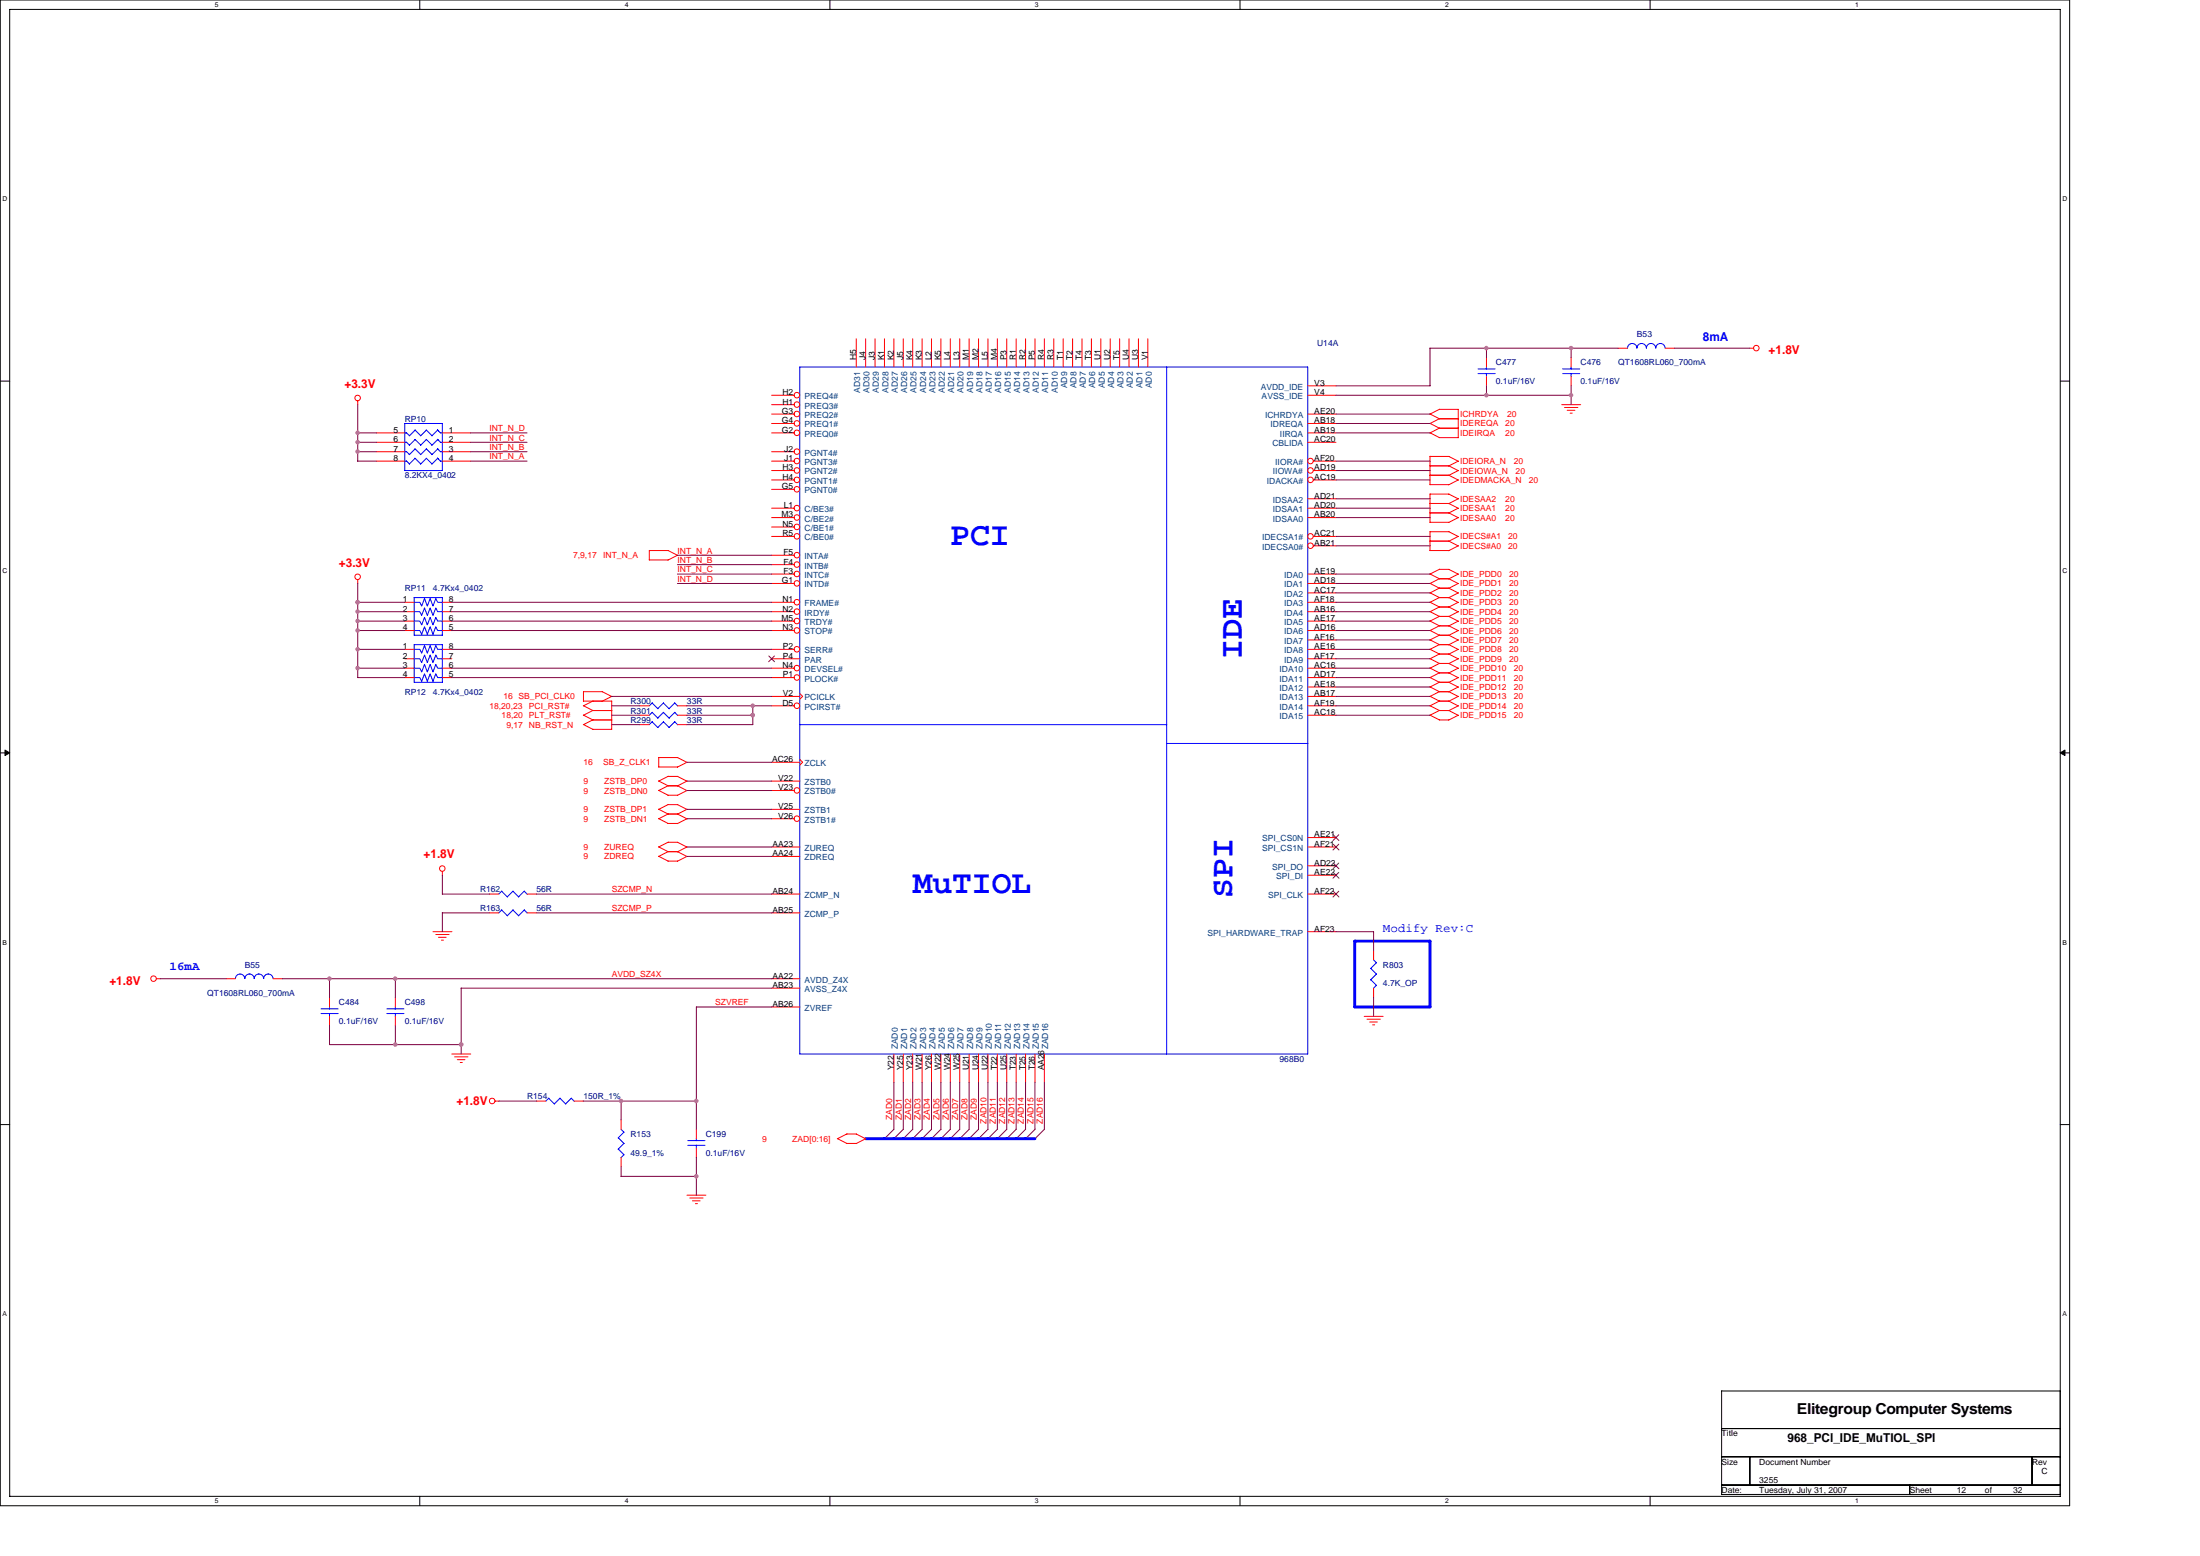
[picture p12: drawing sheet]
<svg xmlns="http://www.w3.org/2000/svg" width="297mm" height="210mm" viewBox="0 0 297 210" stroke-linecap="round" stroke-linejoin="round" font-family="sans-serif">
<path d="M0 0h279.4v203.2h-279.4zM1.3 1.3h276.9v200.6h-276.9z" fill="none" stroke="#000" stroke-width=".14"/>
<g fill="#fff">
<path d="M29 .1h.5v1h-.5z"/>
<path d="M29 202.1h.5v1h-.5z"/>
</g>
<path d="M56.7 0v1.3M56.7 201.9v1.3" fill="none" stroke="#000" stroke-width=".14"/>
<g fill="#fff">
<path d="M84.4 .1h.5v1h-.5z"/>
<path d="M84.4 202.1h.5v1h-.5z"/>
</g>
<path d="M112.1 0v1.3M112.1 201.9v1.3" fill="none" stroke="#000" stroke-width=".14"/>
<g fill="#fff">
<path d="M139.7 .1h.5v1h-.5z"/>
<path d="M139.7 202.1h.5v1h-.5z"/>
</g>
<path d="M167.4 0v1.3M167.4 201.9v1.3" fill="none" stroke="#000" stroke-width=".14"/>
<g fill="#fff">
<path d="M195.1 .1h.5v1h-.5z"/>
<path d="M195.1 202.1h.5v1h-.5z"/>
</g>
<path d="M222.8 0v1.3M222.8 201.9v1.3" fill="none" stroke="#000" stroke-width=".14"/>
<g fill="#fff">
<path d="M250.5 .1h.5v1h-.5z"/>
<path d="M250.5 202.1h.5v1h-.5z"/>
<path d="M.4 26.4h.6v.9h-.6z"/>
<path d="M278.5 26.4h.6v.9h-.6z"/>
<path d="M.4 76.5h.6v1h-.6z"/>
<path d="M278.5 76.5h.6v1h-.6z"/>
</g>
<path d="M0 51.4h1.3M278.2 51.4h1.2" fill="none" stroke="#000" stroke-width=".14"/>
<g fill="#fff">
<path d="M.4 126.7h.5v1h-.5z"/>
<path d="M278.5 126.7h.6v1h-.6z"/>
</g>
<path d="M0 101.6h1.3M278.2 101.6h1.2" fill="none" stroke="#000" stroke-width=".14"/>
<path d="M.7 101.2l.6 .4-.6 .4zM278.2 101.6l.6-.4v.8z" fill="#000" stroke="#000" stroke-width=".14"/>
<g fill="#fff">
<path d="M.4 176.8h.5v1h-.5z"/>
<path d="M278.5 176.8h.6v1h-.6z"/>
</g>
<path d="M0 151.8h1.3M278.2 151.8h1.2M232.4 187.7h45.8v14h-45.8zM232.4 192.8h45.8M232.4 196.6h45.8M236.3 196.6v3.8M274.4 196.6v3.8M232.4 200.4h45.8M257.8 200.4v1.3" fill="none" stroke="#000" stroke-width=".14"/>
<path d="M182.9 127h10.2v8.9h-10.2zM116.9 153.7h22.8" fill="none" stroke="#00f" stroke-width=".38"/>
<g fill="none" stroke="#f00" stroke-width=".14">
<path d="M48.3 54.1v.5M50.8 58.4h3.8M50.8 59.7h3.8M59.7 58.4h3.8M59.7 59.7h3.8M104.2 54.6h3M104.2 53.3h3M104.2 55.9h3M104.2 57.1h3M104.2 58.4h3M115.6 45.7v3.8M116.9 45.7v3.8"/>
<path d="M118.1 45.7v3.8M119.4 45.7v3.8M120.7 45.7v3.8M122 45.7v3.8M123.2 45.7v3.8M124.5 45.7v3.8M125.8 45.7v3.8M127 45.7v3.8M128.3 45.7v3.8M129.6 45.7v3.8M130.8 45.7v3.8M132.1 45.7v3.8"/>
<path d="M133.4 45.7v3.8M134.7 45.7v3.8M135.9 45.7v3.8M137.2 45.7v3.8M138.5 45.7v3.8M139.7 45.7v3.8M141 45.7v3.8M142.3 45.7v3.8M143.5 45.7v3.8M144.8 45.7v3.8M146.1 45.7v3.8M147.4 45.7v3.8"/>
<path d="M148.6 45.7v3.8M149.9 45.7v3.8M151.2 45.7v3.8M152.4 45.7v3.8M153.7 45.7v3.8M155 45.7v3.8M176.6 53.3h3.8M176.6 55.9h3.8M176.6 57.1h3.8M176.6 58.4h3.8M176.6 52.1h3.8M176.6 59.7h3.8"/>
<path d="M193.1 55.9l1.3 .6-1.3 .6M193.1 57.1l1.2 .7M193.1 58.4l1.2 .7M194.3 56.5h2.6M194.3 57.8h2.6M194.3 55.2h2.6M194.4 57.8l-1.3 .6M194.4 55.2l-1.3 .7M196.9 55.2v3.9h-2.6M200.7 48.3v1.2M200.7 50.8v1.3M210.9 54.6h2.5"/>
<path d="M211.2 55h1.8M211.6 55.4h1M212 55.8h.3M212.1 48.3v1.2M212.1 50.8v1.3M218.5 47h1.2M224.8 47h1.3M236.2 47h.6M48.3 78.2v.6M50.8 61h3.8M50.8 62.2h3.8M59.7 61h3.8"/>
<path d="M59.7 62.2h3.8M87.7 74.3h2.5l1.3 .7M87.7 74.3l-.1 1.3h2.6M91.5 74.9l-1.3 .7M104.2 61h3M104.2 62.2h3M104.2 63.5h3M104.2 64.8h3M104.2 66h3M104.2 68.6h3M104.2 69.8h3M104.2 71.1h3"/>
<path d="M104.2 72.4h3M104.2 74.9h3M104.2 76.2h3M104.2 77.5h3M104.2 78.7h3M176.6 68.6h3.8M176.6 69.8h3.8M176.6 77.5h3.8M176.6 78.7h3.8M176.6 67.3h3.8M177.3 62.2h3.1M177.3 63.5h3.1"/>
<path d="M177.3 64.8h3.1M177.3 72.4h3.1M177.3 73.7h3.1M193.1 62.9h2.5M193.1 77.4l1.2 .7M193.1 64.1h2.5M193.1 67.9h2.5M193.1 69.2h2.5M193.1 70.5h2.5M193.1 73h2.5M193.1 74.3h2.5M193.1 78.7l1.2 .7"/>
<path d="M193.1 80l1.2 .6-1.2 .7M193.1 61.6h2.5M193.1 61.6v3.8M193.1 71.7v2.6M193.1 71.8h2.5M194.3 78.1h1.3M194.3 79.4h1.3M194.4 78.1l-1.3 .6M194.4 79.4l-1.3 .6M195.6 61.6l1.3 .7M195.6 76.8l1.3 .7M195.6 62.9l1.3 .6"/>
<path d="M195.6 64.1l1.3 .7M195.6 66.7l1.3 .6M195.6 67.9l1.3 .7M195.6 71.8l1.3 .6M195.6 78.1l1.3 .7M195.6 73l1.3 .7M195.6 66.7h-2.5v3.8M195.6 76.8h-1.2l-1.3 .7M196.9 62.2l-1.3 .7M196.9 77.5l-1.3 .6M196.9 63.5l-1.3 .7M196.9 64.8l-1.3 .6h-2.5"/>
<path d="M196.9 67.3l-1.3 .7M196.9 68.6l-1.3 .6 1.3 .7M196.9 69.8l-1.3 .7M196.9 72.4l-1.3 .6M196.9 78.7l-1.3 .7 1.3 .6M196.9 73.7l-1.3 .6M54.6 81.3h1.3M54.6 82.5h1.3M54.6 83.8h1.3M54.6 85.1h1.3M54.6 87.6h1.3M54.6 88.9h1.3"/>
<path d="M54.6 90.2h1.3M54.6 91.4h1.3M59.7 81.3h1.3M59.7 82.5h1.3M59.7 83.8h1.3M59.7 85.1h1.3M59.7 87.6h1.3M59.7 88.9h1.3M59.7 90.2h1.3M59.7 91.4h1.3M78.8 94.6h3.8v3.8M78.8 95.2l1.2 .7"/>
<path d="M78.8 96.5l1.2 .7-1.2 .6M78.8 97.8l1.2 .6M80 95.9h2.6M80 97.2h2.6M80 98.4h2.6M80.1 94.6l-1.3 .6M80.1 95.9l-1.3 .6M81.3 93.3l1.3 .7M81.3 93.3h-2.5v1.3M82.6 94l-1.3 .6M86.4 97.8h1.3M86.4 95.2h1.3"/>
<path d="M86.4 96.5h1.3M91.5 97.8h1.2M91.5 95.2h1.2M91.5 96.5h1.2M104.2 81.3h3M104.2 82.5h3M104.2 83.8h3M104.2 85.1h3M104.2 87.6h3M104.2 88.9h3.8M104.2 90.2h3M104.2 91.4h3"/>
<path d="M104.2 94h3.8M104.2 95.2h3M108 93.6l.4 .4-.4 .4M176.6 81.3h3.8M176.6 82.5h3.8M176.6 83.8h3.8M176.6 85.1h3.8M176.6 87.6h3.8M176.6 88.9h3.8M176.6 90.2h3.8M176.6 91.4h3.8M176.6 94h3.8"/>
<path d="M176.6 95.2h3.8M176.6 80h3.8M176.6 86.4h3.8M176.6 92.7h3.8M176.6 96.5h3.8M193.1 81.3l1.2 .6M193.1 82.5l1.2 .7-1.2 .6M193.1 83.8l1.2 .7M193.1 85.1l1.2 .6M193.1 86.3l1.2 .7-1.2 .6M193.1 87.6l1.2 .7M193.1 88.9l1.2 .6"/>
<path d="M193.1 90.1l1.2 .7-1.2 .6M193.1 91.4l1.2 .7M193.1 92.7l1.2 .6-1.2 .7M193.1 94l1.2 .6M193.1 95.2l1.2 .7M193.1 96.5l1.2 .7M194.3 80.6h1.3M194.3 81.9h1.3M194.3 83.2h1.3M194.3 84.5h1.3M194.3 94.6h1.3M194.3 95.9h1.3"/>
<path d="M194.3 93.3h1.3M194.3 85.7h1.3M194.3 97.2h1.3M194.3 87h1.3M194.3 88.3h1.3M194.3 89.5h1.3M194.3 90.8h1.3M194.3 92.1h1.3M194.4 81.9l-1.3 .6M194.4 84.4l-1.3 .7M194.4 85.7l-1.3 .7M194.4 88.2l-1.3 .7"/>
<path d="M194.4 89.5l-1.3 .7M194.4 92.1l-1.3 .6M194.4 94.6l-1.3 .6M194.4 95.9l-1.3 .6M195.6 80.6l1.3 .7M195.6 83.2l1.3 .6M195.6 84.5l1.3 .6M195.6 87l1.3 .7M195.6 88.3l1.3 .6M195.6 90.8l1.3 .7M195.6 93.3l1.3 .7M195.6 94.6l1.3 .7"/>
<path d="M196.9 80l-1.3 .7M196.9 81.3l-1.3 .6 1.3 .7M196.9 82.5l-1.3 .7M196.9 83.8l-1.3 .7M196.9 85.1l-1.3 .6 1.3 .7M196.9 86.4l-1.3 .6M196.9 87.6l-1.3 .7M196.9 88.9l-1.3 .7 1.3 .6M196.9 90.2l-1.3 .6M196.9 91.4l-1.3 .7 1.3 .6M196.9 92.7l-1.3 .7M196.9 94l-1.3 .6"/>
<path d="M196.9 95.2l-1.3 .7 1.3 .6M196.9 96.5l-1.3 .7M59.7 117.6v.5M88.9 114.3l1.3 .6M88.9 115.5l1.3 .7M88.9 105.4l1.3 .6M88.9 106.7l1.3 .6M88.9 109.2l1.3 .7M88.9 110.5l1.3 .6M88.9 103.5h2.6M88.9 102.2h2.6M88.9 102.2v1.3"/>
<path d="M90.2 114.9h1.3M90.2 106h1.3M90.2 107.3h1.3M90.2 109.9h1.3M90.2 111.1h1.3M90.2 104.8h1.3M90.2 108.6h1.3M90.2 114.9l-1.3 .7M90.2 104.8l-1.3 .6M90.2 106l-1.3 .7M90.2 108.6l-1.3 .6M90.2 109.8l-1.3 .7"/>
<path d="M91.5 113.7l1.3 .6M91.5 114.9l1.3 .7-1.3 .6h-1.3M91.5 104.8l1.3 .6-1.3 .7 1.3 .6M91.5 108.6l1.3 .6-1.3 .7 1.3 .6M91.5 102.2l1.3 .7-1.3 .6M91.5 113.7l-1.3-.1-1.3 .7M92.7 114.3l-1.2 .7M92.7 106.7l-1.2 .6M92.7 110.5l-1.2 .6M104.2 102.9h3.8M104.2 105.4h3.8M104.2 106.7h3"/>
<path d="M104.2 109.2h3.8M104.2 110.5h3M104.2 114.3h3.8M104.2 115.6h3.8M108 102.5l.4 .4-.4 .4M176.6 114.3h3.8M176.6 113h3.8M176.6 116.8h3.8M176.6 118.1h3.8M21.1 132.1h.6M30.5 132.1h1.3M36.9 132.1h1.2"/>
<path d="M44.5 134.6v1.3M44.5 137.2v1.2M53.4 134.6v1.3M53.4 137.2v1.2M58.5 125.7h2.5M58.8 126.1h1.8M59.2 126.5h1M59.6 126.9h.3M66.1 120.6h1.2M66.1 123.2h1.2M71.2 120.6h1.2M71.2 123.2h1.2"/>
<path d="M104.2 132.1h3.8M104.2 120.6h3.8M104.2 123.2h3.8M104.2 133.3h3.8M104.2 135.9h3.8M176.6 125.7h3.8M176.6 120.6h3.8M184.2 137.2h2.5M184.6 137.5h1.8M184.9 137.9h1.1M185.3 138.3h.3M185.5 128.3v1.2"/>
<path d="M185.5 133.3v1.3M61 142.2h2.6M61.4 142.6h1.8M61.7 143h1.1M62.1 143.4h.3M66.8 148.6h.6M72.4 148.6h1.3M77.5 148.6h1.3M83.9 151.1v1.3M83.9 156.2v1.3M94 152.4v1.3M94 154.9v1.3"/>
<path d="M113 153.6l1.3 .7h1.3M114.3 153h1.3M114.4 153l-1.3 .7M115.6 153l1.3 .7-1.3 .6M120.7 142.2v3.8M122 142.2v3.8M123.2 142.2v3.8M124.5 142.2v3.8M125.8 142.2v3.8M127 142.2v3.8M128.3 142.2v3.8M129.6 142.2v3.8"/>
<path d="M130.8 142.2v3.8M132.1 142.2v3.8M133.4 142.2v3.8M134.7 142.2v3.8M135.9 142.2v3.8M137.2 142.2v3.8M138.5 142.2v3.8M139.7 142.2v3.8M141 142.2v3.8M92.7 161.3h2.6M93.1 161.7h1.8M93.5 162.1h1"/>
<path d="M93.9 162.4h.3"/>
<circle cx="48.3" cy="53.7" r=".38"/>
<circle cx="107.6" cy="53.3" r=".38"/>
<circle cx="107.6" cy="54.6" r=".38"/>
<circle cx="107.6" cy="57.1" r=".38"/>
<circle cx="107.6" cy="58.4" r=".38"/>
<circle cx="107.6" cy="55.9" r=".38"/>
<circle cx="237.1" cy="47" r=".38"/>
<circle cx="48.3" cy="77.8" r=".38"/>
<circle cx="107.6" cy="66" r=".38"/>
<circle cx="107.6" cy="78.7" r=".38"/>
<circle cx="107.6" cy="72.4" r=".38"/>
<circle cx="107.6" cy="63.5" r=".38"/>
<circle cx="107.6" cy="60.9" r=".38"/>
<circle cx="107.6" cy="69.8" r=".38"/>
<circle cx="107.6" cy="76.2" r=".38"/>
<circle cx="107.6" cy="64.8" r=".38"/>
<circle cx="107.6" cy="68.6" r=".38"/>
<circle cx="107.6" cy="74.9" r=".38"/>
<circle cx="107.6" cy="62.2" r=".38"/>
<circle cx="107.6" cy="77.5" r=".38"/>
<circle cx="107.6" cy="71.1" r=".38"/>
<circle cx="176.9" cy="72.4" r=".38"/>
<circle cx="176.9" cy="63.5" r=".38"/>
<circle cx="176.9" cy="73.6" r=".38"/>
<circle cx="176.9" cy="64.8" r=".38"/>
<circle cx="176.9" cy="62.2" r=".38"/>
<circle cx="107.6" cy="85.1" r=".38"/>
<circle cx="107.6" cy="82.5" r=".38"/>
<circle cx="107.6" cy="91.4" r=".38"/>
<circle cx="107.6" cy="90.2" r=".38"/>
<circle cx="107.6" cy="81.3" r=".38"/>
<circle cx="107.6" cy="87.6" r=".38"/>
<circle cx="107.6" cy="83.8" r=".38"/>
<circle cx="107.6" cy="95.2" r=".38"/>
<circle cx="59.7" cy="117.2" r=".38"/>
<circle cx="107.6" cy="106.7" r=".38"/>
<circle cx="107.6" cy="110.5" r=".38"/>
<circle cx="20.7" cy="132.1" r=".38"/>
<circle cx="66.4" cy="148.6" r=".38"/>
</g>
<g fill="none" stroke="#00f" stroke-width=".14">
<path d="M54.6 58.4h.3M54.6 59.7h.3M54.6 57.1h5.1v6.4h-5.1zM54.9 58.4l.4 .4M54.9 59.7l.4 .4M56 59.3l.8 .8M56 59.3l-.7 .8M56.8 58.8l-.8-.8-.7 .8M57.5 58l.8 .8M57.5 59.3l.8 .8 .8-.8M57.6 58l-.8 .8M57.6 59.3l-.8 .8"/>
<path d="M59.1 58l.4 .4M59.1 59.3l.4 .4M59.1 58l-.8 .8M59.5 58.4h.2M59.5 59.7h.2M108 49.5h68.6v92.7h-68.6zM157.5 49.5v92.8M199.6 50.4h2.3M199.6 49.8h2.3M200.7 49.5v.3M200.7 50.4v.4M211 50.4h2.3"/>
<path d="M211 49.8h2.3M212.1 49.5v.3M212.1 50.4v.4M219.7 47a.64 .64 0 0 1 .7-.6 .64 .64 0 0 1 .6 .6 .64 .64 0 0 1 .7-.6 .64 .64 0 0 1 .6 .6 .64 .64 0 0 1 .6-.6 .64 .64 0 0 1 .7 .6 .64 .64 0 0 1 .6-.6 .64 .64 0 0 1 .6 .6M54.6 61h.3M54.6 62.2h.3M54.9 60.9l.4 .4M54.9 62.2l.4 .4M56 60.6l.8 .7M56 60.6l-.7 .8M56.8 62.6l-.8-.8-.7 .8M57.5 60.6l.8 .7"/>
<path d="M57.5 61.8l.8 .8M57.6 60.6l-.8 .8M57.6 61.8l-.8 .8M59.1 60.6l.4 .4M59.1 61.8l.4 .4M59.1 60.6l-.8 .8M59.1 61.8l-.8 .8M59.5 61h.2M59.5 62.2h.2M55.9 81.3h.8l.2 .5 .4-1 .4 1 .4-1 .4 1 .3-1 .3 .5h.6M55.9 82.5h.8l.2 .6 .4-1.1 .4 1.1 .4-1.1 .4 1.1 .3-1.1 .3 .5h.6M55.9 83.8h.8l.2 .5 .4-1 .4 1 .4-1 .4 1 .3-1 .3 .5h.6"/>
<path d="M55.9 85.1h.8l.2 .5 .4-1 .4 1 .4-1 .4 1 .3-1 .3 .5h.6M55.9 87.6h.8l.2 .5 .4-1 .4 1 .4-1 .4 1 .3-1 .3 .5h.6M55.9 88.9h.8l.2 .5 .4-1 .4 1 .4-1 .4 1 .3-1 .3 .5h.6M55.9 90.2h.8l.2 .5 .4-1 .4 1 .4-1 .4 1 .3-1 .3 .5h.6M55.9 91.4h.8l.2 .5 .4-1 .4 1 .4-1 .4 1 .3-1 .3 .5h.6M55.9 80.6h3.8v5.1h-3.8zM55.9 87h3.8v5.1h-3.8zM87.7 96.5l.4-.4 .7 .8M88.1 97.4l.7 .8M88.1 94.9l.7 .8M88.1 97.4l-.4 .4M88.1 94.8l-.4 .4"/>
<path d="M88.8 96.9l.8-.8 .8 .8M89.6 97.4l.8 .8M89.6 94.9l.8 .8M89.6 97.4l-.8 .8M89.6 94.8l-.8 .8M91.1 97.4l.4 .4M91.1 94.9l.4 .4M91.1 97.4l-.8 .8M91.1 94.8l-.8 .8M91.5 96.5l-.4-.4-.8 .8M108 97.8h49.5M157.5 100.3h19.1"/>
<path d="M31.8 132.1a.64 .64 0 0 1 .6-.7 .64 .64 0 0 1 .7 .7 .64 .64 0 0 1 .6-.7 .64 .64 0 0 1 .6 .7 .64 .64 0 0 1 .7-.7 .64 .64 0 0 1 .6 .7 .64 .64 0 0 1 .6-.7 .64 .64 0 0 1 .7 .7M43.3 136.8h2.4M43.3 136.1h2.4M44.5 135.9v.3M44.5 136.8v.4M52.2 136.8h2.3M52.2 136.1h2.3M53.4 135.9v.3M53.4 136.8v.4M67.3 123.2l.5-.4 .7 .8M67.7 120.3l.8 .8M67.8 120.2l-.5 .4"/>
<path d="M68.5 123.6l.8-.8 .7 .8M69.3 120.3l.7 .8M69.3 120.2l-.8 .8M70.8 120.3l.4 .4M70.8 120.2l-.8 .8M71.2 123.2l-.4-.4-.8 .8M185.1 130.7l.8 .8M185.1 132.2l.8 .8M185.5 129.5l.4 .4M185.8 129.9l-.7 .8M185.8 131.4l-.7 .8M185.8 133l-.4 .4"/>
<path d="M74.1 148.2l.8 .8M74.1 148.2l-.4 .4M75.6 148.2l.8 .8M75.6 148.2l-.8 .8M77.1 148.2l.4 .4M77.1 148.2l-.7 .8M83.5 153.5l.8 .8M83.5 155.1l.8 .8-.5 .3M83.9 152.4l.4 .4M84.2 152.8l-.7 .8M84.2 154.3l-.7 .8M92.9 154.6h2.3"/>
<path d="M92.9 153.9h2.3M94 153.7v.2M94 154.5v.4"/>
</g>
<path d="M103.8 88.5l.8 .8M104.6 88.5l-.8 .8M180 112.6l.8 .8M180 113.9l.8 .8M180 116.5l.8 .7M180 117.7l.8 .8M180.8 112.6l-.8 .8M180.8 113.9l-.8 .8M180.8 116.5l-.8 .7M180.8 117.7l-.8 .8M180 120.3l.8 .8M180.8 120.3l-.8 .8" fill="none" stroke="#804000" stroke-width=".14"/>
<g fill="none" stroke="#800040" stroke-width=".14">
<path d="M48.3 58.4h2.5M48.3 59.7h2.5M48.3 54.6v7.6M63.5 58.4h7.7M63.5 59.7h7.7M180.4 58.4h12.7M180.4 57.1h12.7M180.4 55.9h12.7M180.4 53.3h31.7M180.4 52.1h12.7M193.1 47h25.4M193.1 47v5.1"/>
<path d="M200.7 47v1.3M200.7 52v1.3M212.1 47v1.3M212.1 52v2.6M226.1 47h10.2M48.3 62.2h2.5M48.3 61h2.5M48.3 78.7v12.7M63.5 62.2h7.7M63.5 61h7.7M91.5 77.5h12.7M91.5 78.7h12.7"/>
<path d="M91.5 76.2h12.7M91.5 74.9h12.7M180.4 77.5h12.7M180.4 78.7h12.7M180.4 62.2h12.7M180.4 68.6h12.7M180.4 69.8h12.7M180.4 67.3h12.7M180.4 73.7h12.7M180.4 72.4h12.7M180.4 64.8h12.7M180.4 63.5h12.7"/>
<path d="M48.3 81.3h6.3M48.3 82.5h6.3M48.3 83.8h6.3M48.3 85.1h6.3M48.3 87.6h6.3M48.3 90.2h6.3M48.3 91.4h6.3M61 81.3h43.2M61 82.5h43.2M61 83.8h43.2M61 85.1h43.2M61 87.6h43.2"/>
<path d="M61 90.2h43.2M61 91.4h43.2M82.6 94h21.6M82.6 95.2h3.8M82.6 96.5h3.8M82.6 97.8h3.8M92.7 95.2h11.5M92.7 96.5h8.9M101.6 95.2v2.6h-8.9M180.4 94h12.7M180.4 81.3h12.7M180.4 82.5h12.7"/>
<path d="M180.4 83.8h12.7M180.4 85.1h12.7M180.4 86.4h12.7M180.4 87.6h12.7M180.4 88.9h12.7M180.4 90.2h12.7M180.4 91.4h12.7M180.4 92.7h12.7M180.4 95.2h12.7M180.4 96.5h12.7M180.4 80h12.7M59.7 118.1v2.5"/>
<path d="M92.7 105.4h11.5M92.7 106.7h11.5M92.7 114.3h11.5M92.7 102.9h11.5M92.7 115.6h11.5M92.7 110.5h11.5M92.7 109.2h11.5M21.6 132.1h8.9M38.1 132.1h66.1M44.5 138.4v2.6h17.8M44.5 132.1v2.5M53.4 132.1v2.5"/>
<path d="M53.4 138.4v2.6M59.7 123.2h6.4M59.7 120.6h6.4M59.7 123.2v2.5M62.2 133.3h42M62.3 133.3v8.9M72.4 123.2h31.8M72.4 120.6h31.8M104.2 135.9h-10.2v16.5M180.4 125.7h5.1M185.5 125.7v2.6M185.5 134.6v2.6"/>
<path d="M67.3 148.6h5.2M78.8 148.6h15.2M83.9 148.6v2.5M83.9 157.5v1.2h10.1M94 156.2v5.1M120.7 152.4l-1.3 1.3M120.7 146v6.4M122 152.4l-1.3 1.3M122 146v6.4M123.2 152.4l-1.3 1.3M123.2 146v6.4M124.5 152.4l-1.3 1.3"/>
<path d="M124.5 146v6.4M125.8 152.4l-1.3 1.3M125.8 146v6.4M127 152.4l-1.3 1.3M127 146v6.4M128.3 152.4l-1.3 1.3M128.3 146v6.4M129.6 152.4l-1.3 1.3M129.6 146v6.4M130.8 152.4l-1.2 1.3M130.8 146v6.4M132.1 152.4l-1.3 1.3"/>
<path d="M132.1 146v6.4M133.4 152.4l-1.3 1.3M133.4 146v6.4M134.7 152.4l-1.3 1.3M134.7 146v6.4M135.9 152.4l-1.3 1.3M135.9 146v6.4M137.2 152.4l-1.3 1.3M137.2 146v6.4M138.5 152.4l-1.3 1.3M138.5 146v6.4M139.7 152.4l-1.3 1.3"/>
<path d="M139.7 146v6.4M141 152.4l-1.3 1.3M141 146v6.4"/>
</g>
<g fill="#f0f" stroke="#f0f" stroke-width=".14">
<circle cx="44.5" cy="132.1" r=".24"/>
<circle cx="200.7" cy="47" r=".24"/>
<circle cx="62.3" cy="141" r=".24"/>
<circle cx="53.4" cy="141" r=".24"/>
<circle cx="48.3" cy="60.9" r=".24"/>
<circle cx="53.4" cy="132.1" r=".24"/>
<circle cx="48.3" cy="58.4" r=".24"/>
<circle cx="83.9" cy="148.6" r=".24"/>
<circle cx="48.3" cy="59.7" r=".24"/>
<circle cx="94" cy="148.6" r=".24"/>
<circle cx="94" cy="158.7" r=".24"/>
<circle cx="212.1" cy="47" r=".24"/>
<circle cx="101.6" cy="96.5" r=".24"/>
<circle cx="48.3" cy="90.2" r=".24"/>
<circle cx="48.3" cy="85.1" r=".24"/>
<circle cx="48.3" cy="83.8" r=".24"/>
<circle cx="48.3" cy="82.5" r=".24"/>
<circle cx="48.3" cy="81.3" r=".24"/>
<circle cx="48.3" cy="87.6" r=".24"/>
<circle cx="212.1" cy="53.3" r=".24"/>
<circle cx="200.7" cy="53.3" r=".24"/>
<circle cx="101.6" cy="95.2" r=".24"/>
</g>
<g font-size="4.4" fill="#00f">
<text x="128.3" y="73.6">PCI</text>
<text x="167.7" y="88.9" transform="rotate(-90 167.7 88.9)">IDE</text>
<text x="123.2" y="120.5">MuTIOL</text>
<text x="166.4" y="121.2" transform="rotate(-90 166.4 121.2)">SPI</text>
</g>
<text font-size="2" x="242.6" y="190.9">Elitegroup Computer Systems</text>
<g font-size="1.7" fill="#00f">
<text x="229.9" y="46">8mA</text>
<text x="186.7" y="125.8">Modify Rev:C</text>
<text x="22.9" y="130.9">16mA</text>
</g>
<g font-size="1.7" fill="#f00">
<text x="238.8" y="47.8">+1.8V</text>
<text x="46.5" y="52.3">+3.3V</text>
<text x="45.8" y="76.5">+3.3V</text>
<text x="57.2" y="115.8">+1.8V</text>
<text x="14.8" y="132.9">+1.8V</text>
<text x="61.6" y="149.1">+1.8V</text>
</g>
<text font-size="1.7" x="241.3" y="194.6">968_PCI_IDE_MuTIOL_SPI</text>
<g font-size="1.1" fill="#000080">
<text x="177.8" y="46.8">U14A</text>
<text x="221" y="45.5">B53</text>
<text x="202" y="49.3">C477</text>
<text x="202" y="51.8">0.1uF/16V</text>
<text x="213.4" y="49.3">C476</text>
<text x="213.4" y="51.8">0.1uF/16V</text>
<text x="218.5" y="49.3">QT1608RL060_700mA</text>
<text x="54.6" y="56.9">RP10</text>
<text x="54.6" y="64.5">8.2KX4_0402</text>
<text x="54.6" y="79.8">RP11</text>
<text x="58.5" y="79.8">4.7Kx4_0402</text>
<text x="54.6" y="93.7">RP12</text>
<text x="58.5" y="93.7">4.7Kx4_0402</text>
<text x="85.1" y="95">R300</text>
<text x="92.7" y="95">33R</text>
<text x="85.1" y="97.6">R299</text>
<text x="85.1" y="96.3">R301</text>
<text x="92.7" y="97.6">33R</text>
<text x="92.7" y="96.3">33R</text>
<text x="64.8" y="123">R163</text>
<text x="64.8" y="120.4">R162</text>
<text x="72.4" y="123">56R</text>
<text x="72.4" y="120.4">56R</text>
<text x="33.1" y="130.6">B55</text>
<text x="186.7" y="130.6">R803</text>
<text x="28" y="134.4">QT1608RL060_700mA</text>
<text x="45.8" y="135.7">C484</text>
<text x="54.6" y="135.7">C498</text>
<text x="186.7" y="133.1">4.7K_OP</text>
<text x="45.8" y="138.2">0.1uF/16V</text>
<text x="54.6" y="138.2">0.1uF/16V</text>
<text x="172.8" y="143.3">968B0</text>
<text x="71.2" y="148.4">R154</text>
<text x="78.8" y="148.4">150R_1%</text>
<text x="85.1" y="153.4">R153</text>
<text x="85.1" y="156">49.9_1%</text>
<text x="95.3" y="153.4">C199</text>
<text x="95.3" y="156">0.1uF/16V</text>
</g>
<g font-size="1.1">
<text x="105.6" y="53.3">H2</text>
<text x="115.6" y="48.6" transform="rotate(-90 115.6 48.6)">H5</text>
<text x="116.9" y="48.6" transform="rotate(-90 116.9 48.6)">J4</text>
<text x="118.1" y="48.6" transform="rotate(-90 118.1 48.6)">J3</text>
<text x="119.4" y="48.6" transform="rotate(-90 119.4 48.6)">K1</text>
<text x="120.7" y="48.6" transform="rotate(-90 120.7 48.6)">K2</text>
<text x="121.9" y="48.6" transform="rotate(-90 121.9 48.6)">J5</text>
<text x="123.2" y="48.6" transform="rotate(-90 123.2 48.6)">K4</text>
<text x="124.5" y="48.6" transform="rotate(-90 124.5 48.6)">K3</text>
<text x="125.7" y="48.6" transform="rotate(-90 125.7 48.6)">L2</text>
<text x="127" y="48.6" transform="rotate(-90 127 48.6)">K5</text>
<text x="128.3" y="48.6" transform="rotate(-90 128.3 48.6)">L4</text>
<text x="129.6" y="48.6" transform="rotate(-90 129.6 48.6)">L3</text>
<text x="130.8" y="48.6" transform="rotate(-90 130.8 48.6)">M1</text>
<text x="132.1" y="48.6" transform="rotate(-90 132.1 48.6)">M2</text>
<text x="133.4" y="48.6" transform="rotate(-90 133.4 48.6)">L5</text>
<text x="134.6" y="48.6" transform="rotate(-90 134.6 48.6)">M4</text>
<text x="135.9" y="48.6" transform="rotate(-90 135.9 48.6)">P3</text>
<text x="137.2" y="48.6" transform="rotate(-90 137.2 48.6)">R1</text>
<text x="138.4" y="48.6" transform="rotate(-90 138.4 48.6)">R2</text>
<text x="139.7" y="48.6" transform="rotate(-90 139.7 48.6)">P5</text>
<text x="141" y="48.6" transform="rotate(-90 141 48.6)">R4</text>
<text x="142.3" y="48.6" transform="rotate(-90 142.3 48.6)">R3</text>
<text x="143.5" y="48.6" transform="rotate(-90 143.5 48.6)">T1</text>
<text x="144.8" y="48.6" transform="rotate(-90 144.8 48.6)">T2</text>
<text x="146.1" y="48.6" transform="rotate(-90 146.1 48.6)">T4</text>
<text x="147.3" y="48.6" transform="rotate(-90 147.3 48.6)">T3</text>
<text x="148.6" y="48.6" transform="rotate(-90 148.6 48.6)">U1</text>
<text x="149.9" y="48.6" transform="rotate(-90 149.9 48.6)">U2</text>
<text x="151.1" y="48.6" transform="rotate(-90 151.1 48.6)">T5</text>
<text x="152.4" y="48.6" transform="rotate(-90 152.4 48.6)">U4</text>
<text x="153.7" y="48.6" transform="rotate(-90 153.7 48.6)">U3</text>
<text x="155" y="48.6" transform="rotate(-90 155 48.6)">V1</text>
<text x="177.5" y="52">V3</text>
<text x="177.5" y="53.3">V4</text>
<text x="53.1" y="58.4">5</text>
<text x="53.1" y="59.7">6</text>
<text x="60.6" y="58.4">1</text>
<text x="60.6" y="59.7">2</text>
<text x="105.6" y="55.9">G3</text>
<text x="105.6" y="57.1">G4</text>
<text x="105.6" y="58.4">G2</text>
<text x="105.6" y="54.6">H1</text>
<text x="177.5" y="55.9">AE20</text>
<text x="177.5" y="57.1">AB18</text>
<text x="177.5" y="58.4">AB19</text>
<text x="177.5" y="59.7">AC20</text>
<text x="53.1" y="60.9">7</text>
<text x="53.1" y="62.2">8</text>
<text x="60.6" y="60.9">3</text>
<text x="60.6" y="62.2">4</text>
<text x="105.6" y="63.5">H3</text>
<text x="105.6" y="64.7">H4</text>
<text x="105.9" y="60.9">J2</text>
<text x="105.9" y="62.2">J1</text>
<text x="177.5" y="62.2">AF20</text>
<text x="177.5" y="63.5">AD19</text>
<text x="177.5" y="64.7">AC19</text>
<text x="105.5" y="69.8">M3</text>
<text x="105.6" y="66">G5</text>
<text x="105.6" y="71.1">N5</text>
<text x="105.8" y="68.6">L1</text>
<text x="177.5" y="67.3">AD21</text>
<text x="177.5" y="68.6">AD20</text>
<text x="177.5" y="69.8">AB20</text>
<text x="105.6" y="72.4">R5</text>
<text x="105.8" y="74.9">F5</text>
<text x="105.8" y="76.2">F4</text>
<text x="105.8" y="77.4">F3</text>
<text x="177.5" y="77.4">AE19</text>
<text x="177.5" y="72.4">AC21</text>
<text x="177.5" y="73.6">AB21</text>
<text x="54.4" y="81.3">1</text>
<text x="54.4" y="82.5">2</text>
<text x="54.4" y="83.8">3</text>
<text x="60.6" y="83.8">6</text>
<text x="60.6" y="82.5">7</text>
<text x="60.6" y="81.3">8</text>
<text x="105.5" y="83.8">M5</text>
<text x="105.6" y="78.7">G1</text>
<text x="105.6" y="81.3">N1</text>
<text x="105.6" y="82.5">N2</text>
<text x="177.5" y="78.7">AD18</text>
<text x="177.5" y="80">AC17</text>
<text x="177.5" y="81.3">AF18</text>
<text x="177.5" y="82.5">AB16</text>
<text x="177.5" y="83.8">AE17</text>
<text x="54.4" y="85.1">4</text>
<text x="54.4" y="87.6">1</text>
<text x="54.4" y="88.9">2</text>
<text x="60.6" y="85.1">5</text>
<text x="60.6" y="88.9">7</text>
<text x="60.6" y="87.6">8</text>
<text x="105.6" y="85.1">N3</text>
<text x="105.7" y="87.6">P2</text>
<text x="105.7" y="88.9">P4</text>
<text x="177.5" y="85.1">AD16</text>
<text x="177.5" y="86.3">AF16</text>
<text x="177.5" y="87.6">AE16</text>
<text x="177.5" y="88.9">AF17</text>
<text x="54.4" y="90.1">3</text>
<text x="54.4" y="91.4">4</text>
<text x="60.6" y="91.4">5</text>
<text x="60.6" y="90.1">6</text>
<text x="105.6" y="90.1">N4</text>
<text x="105.6" y="95.2">D5</text>
<text x="105.7" y="91.4">P1</text>
<text x="105.7" y="94">V2</text>
<text x="177.5" y="90.1">AC16</text>
<text x="177.5" y="91.4">AD17</text>
<text x="177.5" y="92.7">AE18</text>
<text x="177.5" y="94">AB17</text>
<text x="177.5" y="95.2">AF19</text>
<text x="177.5" y="96.5">AC18</text>
<text x="104.2" y="102.8">AC26</text>
<text x="105.1" y="105.4">V22</text>
<text x="105.1" y="106.7">V23</text>
<text x="105.1" y="109.2">V25</text>
<text x="105.1" y="110.5">V26</text>
<text x="177.5" y="113">AE21</text>
<text x="104.3" y="114.3">AA23</text>
<text x="104.3" y="115.5">AA24</text>
<text x="177.5" y="114.3">AF21</text>
<text x="177.5" y="116.8">AD22</text>
<text x="177.5" y="118.1">AE22</text>
<text x="104.3" y="120.6">AB24</text>
<text x="104.3" y="123.2">AB25</text>
<text x="177.5" y="120.6">AF22</text>
<text x="177.5" y="125.7">AF23</text>
<text x="104.3" y="132.1">AA22</text>
<text x="104.3" y="133.3">AB23</text>
<text x="104.3" y="135.9">AB26</text>
<text x="120.7" y="144.5" transform="rotate(-90 120.7 144.5)">Y22</text>
<text x="121.9" y="144.5" transform="rotate(-90 121.9 144.5)">Y25</text>
<text x="123.2" y="144.5" transform="rotate(-90 123.2 144.5)">Y23</text>
<text x="124.5" y="144.5" transform="rotate(-90 124.5 144.5)">W21</text>
<text x="125.7" y="144.5" transform="rotate(-90 125.7 144.5)">Y26</text>
<text x="127" y="144.5" transform="rotate(-90 127 144.5)">W22</text>
<text x="128.3" y="144.5" transform="rotate(-90 128.3 144.5)">W24</text>
<text x="129.6" y="144.5" transform="rotate(-90 129.6 144.5)">W25</text>
<text x="130.8" y="144.5" transform="rotate(-90 130.8 144.5)">U21</text>
<text x="132.1" y="144.5" transform="rotate(-90 132.1 144.5)">U24</text>
<text x="133.4" y="144.5" transform="rotate(-90 133.4 144.5)">U22</text>
<text x="134.6" y="144.5" transform="rotate(-90 134.6 144.5)">T22</text>
<text x="135.9" y="144.5" transform="rotate(-90 135.9 144.5)">U25</text>
<text x="137.2" y="144.5" transform="rotate(-90 137.2 144.5)">T23</text>
<text x="138.4" y="144.5" transform="rotate(-90 138.4 144.5)">T25</text>
<text x="139.7" y="144.5" transform="rotate(-90 139.7 144.5)">T26</text>
<text x="141" y="144.5" transform="rotate(-90 141 144.5)">AA26</text>
<text x="232.4" y="193.8">Title</text>
<text x="232.4" y="197.6">Size</text>
<text x="237.5" y="197.6">Document Number</text>
<text x="274.4" y="197.6">Rev</text>
<text x="232.4" y="201.4">Date:</text>
<text x="237.5" y="201.4">Tuesday, July 31, 2007</text>
<text x="237.5" y="200.2">3255</text>
<text x="257.8" y="201.4">Sheet</text>
<text x="264.2" y="201.4">12</text>
<text x="268" y="201.4">of</text>
<text x="271.8" y="201.4">32</text>
<text x="275.6" y="198.9">C</text>
</g>
<g font-size="1.1" fill="#004080">
<text x="108.6" y="53.9">PREQ4#</text>
<text x="116.1" y="53" transform="rotate(-90 116.1 53)">AD31</text>
<text x="117.4" y="53" transform="rotate(-90 117.4 53)">AD30</text>
<text x="118.7" y="53" transform="rotate(-90 118.7 53)">AD29</text>
<text x="119.9" y="53" transform="rotate(-90 119.9 53)">AD28</text>
<text x="121.2" y="53" transform="rotate(-90 121.2 53)">AD27</text>
<text x="122.5" y="53" transform="rotate(-90 122.5 53)">AD26</text>
<text x="123.8" y="53" transform="rotate(-90 123.8 53)">AD25</text>
<text x="125" y="53" transform="rotate(-90 125 53)">AD24</text>
<text x="126.3" y="53" transform="rotate(-90 126.3 53)">AD23</text>
<text x="127.6" y="53" transform="rotate(-90 127.6 53)">AD22</text>
<text x="128.8" y="53" transform="rotate(-90 128.8 53)">AD21</text>
<text x="130.1" y="53" transform="rotate(-90 130.1 53)">AD20</text>
<text x="131.4" y="53" transform="rotate(-90 131.4 53)">AD19</text>
<text x="132.6" y="53" transform="rotate(-90 132.6 53)">AD18</text>
<text x="133.9" y="53" transform="rotate(-90 133.9 53)">AD17</text>
<text x="135.2" y="53" transform="rotate(-90 135.2 53)">AD16</text>
<text x="136.5" y="53" transform="rotate(-90 136.5 53)">AD15</text>
<text x="137.7" y="53" transform="rotate(-90 137.7 53)">AD14</text>
<text x="139" y="53" transform="rotate(-90 139 53)">AD13</text>
<text x="140.3" y="53" transform="rotate(-90 140.3 53)">AD12</text>
<text x="141.5" y="53" transform="rotate(-90 141.5 53)">AD11</text>
<text x="142.8" y="53" transform="rotate(-90 142.8 53)">AD10</text>
<text x="144.1" y="52.4" transform="rotate(-90 144.1 52.4)">AD9</text>
<text x="145.3" y="52.4" transform="rotate(-90 145.3 52.4)">AD8</text>
<text x="146.6" y="52.4" transform="rotate(-90 146.6 52.4)">AD7</text>
<text x="147.9" y="52.4" transform="rotate(-90 147.9 52.4)">AD6</text>
<text x="149.2" y="52.4" transform="rotate(-90 149.2 52.4)">AD5</text>
<text x="150.4" y="52.4" transform="rotate(-90 150.4 52.4)">AD4</text>
<text x="151.7" y="52.4" transform="rotate(-90 151.7 52.4)">AD3</text>
<text x="153" y="52.4" transform="rotate(-90 153 52.4)">AD2</text>
<text x="154.2" y="52.4" transform="rotate(-90 154.2 52.4)">AD1</text>
<text x="155.5" y="52.4" transform="rotate(-90 155.5 52.4)">AD0</text>
<text x="170.2" y="52.6">AVDD_IDE</text>
<text x="170.3" y="53.9">AVSS_IDE</text>
<text x="108.6" y="55.1">PREQ3#</text>
<text x="108.6" y="56.4">PREQ2#</text>
<text x="108.6" y="57.7">PREQ1#</text>
<text x="108.6" y="58.9">PREQ0#</text>
<text x="170.8" y="56.4">ICHRDYA</text>
<text x="171.6" y="57.7">IDREQA</text>
<text x="172.8" y="58.9">IIRQA</text>
<text x="108.6" y="61.5">PGNT4#</text>
<text x="108.6" y="62.8">PGNT3#</text>
<text x="108.6" y="64">PGNT2#</text>
<text x="108.6" y="65.3">PGNT1#</text>
<text x="171" y="65.3">IDACKA#</text>
<text x="171.8" y="60.2">CBLIDA</text>
<text x="171.9" y="64">IIOWA#</text>
<text x="172.2" y="62.8">IIORA#</text>
<text x="108.6" y="66.6">PGNT0#</text>
<text x="108.6" y="69.1">C/BE3#</text>
<text x="108.6" y="70.4">C/BE2#</text>
<text x="108.6" y="71.6">C/BE1#</text>
<text x="171.9" y="67.8">IDSAA2</text>
<text x="171.9" y="69.1">IDSAA1</text>
<text x="171.9" y="70.4">IDSAA0</text>
<text x="108.6" y="72.9">C/BE0#</text>
<text x="108.6" y="75.5">INTA#</text>
<text x="108.6" y="76.7">INTB#</text>
<text x="108.6" y="78">INTC#</text>
<text x="170.4" y="72.9">IDECSA1#</text>
<text x="170.4" y="74.2">IDECSA0#</text>
<text x="173.4" y="78">IDA0</text>
<text x="108.6" y="79.3">INTD#</text>
<text x="108.6" y="81.8">FRAME#</text>
<text x="108.6" y="83.1">IRDY#</text>
<text x="173.4" y="79.3">IDA1</text>
<text x="173.4" y="80.5">IDA2</text>
<text x="173.4" y="81.8">IDA3</text>
<text x="173.4" y="83.1">IDA4</text>
<text x="108.6" y="84.3">TRDY#</text>
<text x="108.6" y="85.6">STOP#</text>
<text x="108.6" y="88.2">SERR#</text>
<text x="108.6" y="89.4">PAR</text>
<text x="173.4" y="84.3">IDA5</text>
<text x="173.4" y="85.6">IDA6</text>
<text x="173.4" y="86.9">IDA7</text>
<text x="173.4" y="88.2">IDA8</text>
<text x="173.4" y="89.4">IDA9</text>
<text x="108.6" y="90.7">DEVSEL#</text>
<text x="108.6" y="92">PLOCK#</text>
<text x="108.6" y="94.5">PCICLK</text>
<text x="108.6" y="95.8">PCIRST#</text>
<text x="172.8" y="90.7">IDA10</text>
<text x="172.8" y="92">IDA11</text>
<text x="172.8" y="93.2">IDA12</text>
<text x="172.8" y="94.5">IDA13</text>
<text x="172.8" y="95.8">IDA14</text>
<text x="172.8" y="97">IDA15</text>
<text x="108.6" y="103.4">ZCLK</text>
<text x="108.6" y="105.9">ZSTB0</text>
<text x="108.6" y="107.2">ZSTB0#</text>
<text x="108.6" y="109.7">ZSTB1</text>
<text x="108.6" y="111">ZSTB1#</text>
<text x="170.4" y="113.6">SPI_CS0N</text>
<text x="108.6" y="114.8">ZUREQ</text>
<text x="108.6" y="116.1">ZDREQ</text>
<text x="170.4" y="114.8">SPI_CS1N</text>
<text x="171.7" y="117.4">SPI_DO</text>
<text x="172.3" y="118.6">SPI_DI</text>
<text x="108.6" y="121.2">ZCMP_N</text>
<text x="108.6" y="123.7">ZCMP_P</text>
<text x="171.2" y="121.2">SPI_CLK</text>
<text x="163" y="126.3">SPI_HARDWARE_TRAP</text>
<text x="108.6" y="132.6">AVDD_Z4X</text>
<text x="108.6" y="133.9">AVSS_Z4X</text>
<text x="108.6" y="136.4">ZVREF</text>
<text x="121.2" y="141.6" transform="rotate(-90 121.2 141.6)">ZAD0</text>
<text x="122.5" y="141.6" transform="rotate(-90 122.5 141.6)">ZAD1</text>
<text x="123.8" y="141.6" transform="rotate(-90 123.8 141.6)">ZAD2</text>
<text x="125" y="141.6" transform="rotate(-90 125 141.6)">ZAD3</text>
<text x="126.3" y="141.6" transform="rotate(-90 126.3 141.6)">ZAD4</text>
<text x="127.6" y="141.6" transform="rotate(-90 127.6 141.6)">ZAD5</text>
<text x="128.8" y="141.6" transform="rotate(-90 128.8 141.6)">ZAD6</text>
<text x="130.1" y="141.6" transform="rotate(-90 130.1 141.6)">ZAD7</text>
<text x="131.4" y="141.6" transform="rotate(-90 131.4 141.6)">ZAD8</text>
<text x="132.6" y="141.6" transform="rotate(-90 132.6 141.6)">ZAD9</text>
<text x="133.9" y="141.6" transform="rotate(-90 133.9 141.6)">ZAD10</text>
<text x="135.2" y="141.6" transform="rotate(-90 135.2 141.6)">ZAD11</text>
<text x="136.5" y="141.6" transform="rotate(-90 136.5 141.6)">ZAD12</text>
<text x="137.7" y="141.6" transform="rotate(-90 137.7 141.6)">ZAD13</text>
<text x="139" y="141.6" transform="rotate(-90 139 141.6)">ZAD14</text>
<text x="140.3" y="141.6" transform="rotate(-90 140.3 141.6)">ZAD15</text>
<text x="141.5" y="141.6" transform="rotate(-90 141.5 141.6)">ZAD16</text>
</g>
<g font-size="1.1" fill="#f00">
<text x="66.1" y="59.5">INT_N_C</text>
<text x="66.1" y="58.2">INT_N_D</text>
<text x="197.1" y="57.6">IDEREQA</text>
<text x="197.1" y="58.8">IDEIRQA</text>
<text x="197.1" y="56.3">ICHRDYA</text>
<text x="203.2" y="57.6">20</text>
<text x="203.2" y="58.8">20</text>
<text x="203.5" y="56.3">20</text>
<text x="66.1" y="62">INT_N_A</text>
<text x="66.1" y="60.7">INT_N_B</text>
<text x="197.1" y="62.6">IDEIORA_N</text>
<text x="197.1" y="63.9">IDEIOWA_N</text>
<text x="197.1" y="65.2">IDEDMACKA_N</text>
<text x="204.4" y="62.6">20</text>
<text x="204.6" y="63.9">20</text>
<text x="206.4" y="65.2">20</text>
<text x="197.1" y="67.7">IDESAA2</text>
<text x="197.1" y="69">IDESAA1</text>
<text x="197.1" y="70.3">IDESAA0</text>
<text x="203.2" y="67.7">20</text>
<text x="203.2" y="69">20</text>
<text x="203.2" y="70.3">20</text>
<text x="77.4" y="75.3">7,9,17</text>
<text x="81.4" y="75.3">INT_N_A</text>
<text x="91.5" y="77.2">INT_N_C</text>
<text x="91.5" y="76">INT_N_B</text>
<text x="91.5" y="74.7">INT_N_A</text>
<text x="197.1" y="77.9">IDE_PDD0</text>
<text x="197.1" y="72.8">IDECS#A1</text>
<text x="197.1" y="74.1">IDECS#A0</text>
<text x="203.6" y="72.8">20</text>
<text x="203.6" y="74.1">20</text>
<text x="203.7" y="77.9">20</text>
<text x="91.5" y="78.5">INT_N_D</text>
<text x="197.1" y="79.1">IDE_PDD1</text>
<text x="197.1" y="80.4">IDE_PDD2</text>
<text x="197.1" y="81.7">IDE_PDD3</text>
<text x="197.1" y="83">IDE_PDD4</text>
<text x="203.7" y="79.1">20</text>
<text x="203.7" y="80.4">20</text>
<text x="203.7" y="81.7">20</text>
<text x="203.7" y="83">20</text>
<text x="197.1" y="84.2">IDE_PDD5</text>
<text x="197.1" y="85.5">IDE_PDD6</text>
<text x="197.1" y="86.8">IDE_PDD7</text>
<text x="197.1" y="88">IDE_PDD8</text>
<text x="197.1" y="89.3">IDE_PDD9</text>
<text x="203.7" y="84.2">20</text>
<text x="203.7" y="85.5">20</text>
<text x="203.7" y="86.8">20</text>
<text x="203.7" y="88">20</text>
<text x="203.7" y="89.3">20</text>
<text x="66.1" y="95.7">18,20,23</text>
<text x="68" y="94.4">16 SB_PCI_CLK0</text>
<text x="71.4" y="95.7">PCI_RST#</text>
<text x="197.1" y="90.6">IDE_PDD10</text>
<text x="197.1" y="91.8">IDE_PDD11</text>
<text x="197.1" y="93.1">IDE_PDD12</text>
<text x="197.1" y="94.4">IDE_PDD13</text>
<text x="197.1" y="95.7">IDE_PDD14</text>
<text x="204.4" y="90.6">20</text>
<text x="204.4" y="91.8">20</text>
<text x="204.4" y="93.1">20</text>
<text x="204.4" y="94.4">20</text>
<text x="204.4" y="95.7">20</text>
<text x="67.7" y="96.9">18,20</text>
<text x="68.4" y="98.2">9,17</text>
<text x="71.4" y="96.9">PLT_RST#</text>
<text x="71.4" y="98.2">NB_RST_N</text>
<text x="197.1" y="96.9">IDE_PDD15</text>
<text x="204.4" y="96.9">20</text>
<text x="78.8" y="105.8">9</text>
<text x="78.8" y="107.1">9</text>
<text x="78.8" y="103.3">16</text>
<text x="81.4" y="103.3">SB_Z_CLK1</text>
<text x="81.6" y="105.8">ZSTB_DP0</text>
<text x="81.6" y="107.1">ZSTB_DN0</text>
<text x="78.8" y="109.6">9</text>
<text x="78.8" y="110.9">9</text>
<text x="81.6" y="109.6">ZSTB_DP1</text>
<text x="81.6" y="110.9">ZSTB_DN1</text>
<text x="78.8" y="114.7">9</text>
<text x="78.8" y="116">9</text>
<text x="81.6" y="114.7">ZUREQ</text>
<text x="81.6" y="116">ZDREQ</text>
<text x="82.6" y="120.4">SZCMP_N</text>
<text x="82.6" y="123">SZCMP_P</text>
<text x="82.6" y="131.8">AVDD_SZ4X</text>
<text x="96.6" y="135.7">SZVREF</text>
<text x="102.9" y="154.1">9</text>
<text x="107" y="154.1">ZAD[0:16]</text>
<text x="120.5" y="151.1" transform="rotate(-90 120.5 151.1)">ZAD0</text>
<text x="121.7" y="151.1" transform="rotate(-90 121.7 151.1)">ZAD1</text>
<text x="123" y="151.1" transform="rotate(-90 123 151.1)">ZAD2</text>
<text x="124.3" y="151.1" transform="rotate(-90 124.3 151.1)">ZAD3</text>
<text x="125.6" y="151.1" transform="rotate(-90 125.6 151.1)">ZAD4</text>
<text x="126.8" y="151.1" transform="rotate(-90 126.8 151.1)">ZAD5</text>
<text x="128.1" y="151.1" transform="rotate(-90 128.1 151.1)">ZAD6</text>
<text x="129.4" y="151.1" transform="rotate(-90 129.4 151.1)">ZAD7</text>
<text x="130.6" y="151.1" transform="rotate(-90 130.6 151.1)">ZAD8</text>
<text x="131.9" y="151.1" transform="rotate(-90 131.9 151.1)">ZAD9</text>
<text x="133.2" y="151.6" transform="rotate(-90 133.2 151.6)">ZAD10</text>
<text x="134.4" y="151.6" transform="rotate(-90 134.4 151.6)">ZAD11</text>
<text x="135.7" y="151.6" transform="rotate(-90 135.7 151.6)">ZAD12</text>
<text x="137" y="151.6" transform="rotate(-90 137 151.6)">ZAD13</text>
<text x="138.3" y="151.6" transform="rotate(-90 138.3 151.6)">ZAD14</text>
<text x="139.5" y="151.6" transform="rotate(-90 139.5 151.6)">ZAD15</text>
<text x="140.8" y="151.6" transform="rotate(-90 140.8 151.6)">ZAD16</text>
</g>
<g font-size=".9">
<text x="29" y=".9">5</text>
<text x="84.4" y=".9">4</text>
<text x="139.7" y=".9">3</text>
<text x="195.1" y=".9">2</text>
<text x="250.5" y=".9">1</text>
<text x=".4" y="27.2">D</text>
<text x="278.5" y="27.2">D</text>
<text x=".4" y="77.3">C</text>
<text x="278.5" y="77.3">C</text>
<text x=".4" y="127.5">B</text>
<text x="278.5" y="127.5">B</text>
<text x=".4" y="177.7">A</text>
<text x="278.5" y="177.7">A</text>
<text x="29" y="202.9">5</text>
<text x="84.4" y="202.9">4</text>
<text x="139.7" y="202.9">3</text>
<text x="195.1" y="202.9">2</text>
<text x="250.5" y="202.9">1</text>
</g>
</svg>
